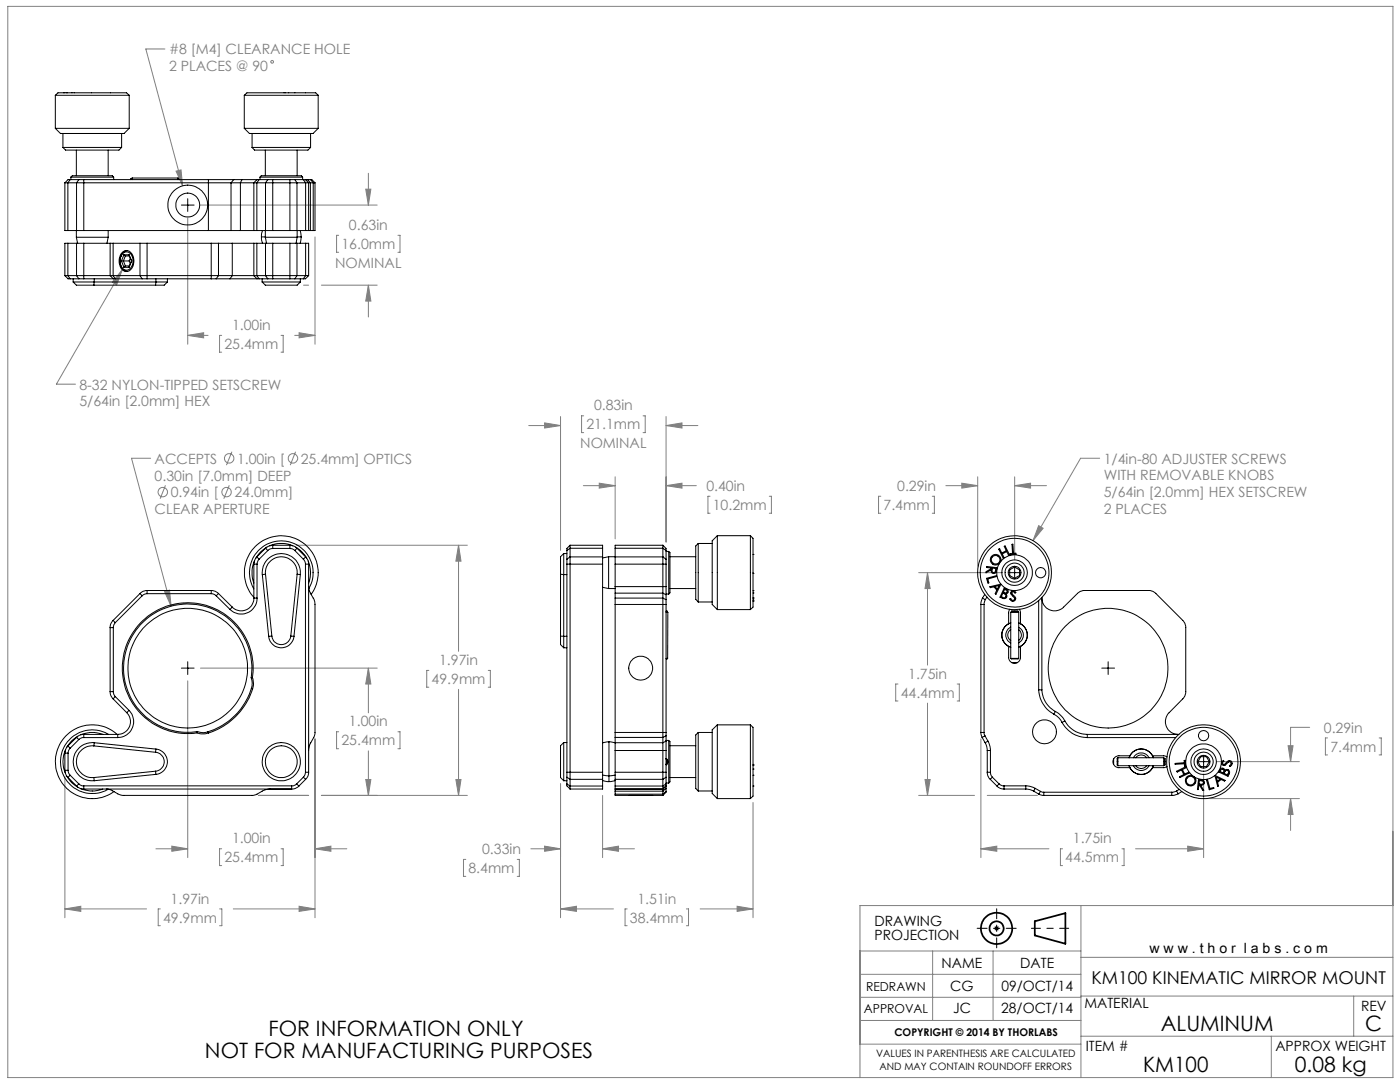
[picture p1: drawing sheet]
<svg xmlns="http://www.w3.org/2000/svg" width="279mm" height="216mm" viewBox="0 0 279 216" stroke-linecap="round" stroke-linejoin="round" font-family="sans-serif">
<g fill="none" stroke="#000" stroke-width=".2">
<path d="M37.5 39.7v2.5M36.2 40.9h2.5M201.2 114.3h2.6M202.5 113v2.5M36.2 133.3h2.5M37.5 132v2.6M219.9 133.3h2.5M221.2 132v2.6M238.9 152h2.6M240.2 150.7v2.5M198.4 185.2h1M198.5 184.9l.7 .7"/>
<path d="M198.9 184.7v1M199.2 184.9l-.7 .7"/>
</g>
<g fill="none" stroke="#000" stroke-width=".35">
<path d="M206.5 183.8l6.1-1.6v6.1l-6.1-1.6z"/>
<circle cx="198.9" cy="185.2" r="3.1"/>
<circle cx="198.9" cy="185.2" r="1.4"/>
</g>
<path d="M205.8 185.2h7.5" fill="none" stroke="#000" stroke-width=".2" stroke-dasharray="15.2 1.3 1.3 1.3" stroke-dashoffset="13.4"/>
<path d="M195 185.2h7.8M198.9 181.3v7.8" fill="none" stroke="#000" stroke-width=".2" stroke-dasharray="15.2 1.3 1.3 1.3" stroke-dashoffset="13.2"/>
<g fill="none" stroke="#808080" stroke-width=".2">
<path d="M1.6 1.3h276.4v213.7h-276.4zM32.9 9.8h-3.8l7.3 27.3M35.1 34.1l1-.2 .3 3.2zM73 37.7h1l-.5 3.2zM73.5 34.6v6.3M24.4 53.8l-1.1 3-.9-.5zM24.4 53.8l-13.1 22.9h3.8M37.5 43.5v25.2M40 40.9h35.3M60.6 56.9h1M62.9 47.3v21.4M64.1 56.9h11.2"/>
<path d="M67.6 47h-.4v3.3h.4M73.5 56.9l.5 3.2h-1zM73.5 56.9v6.4M79.4 47h.4v3.3h-.4M37.5 66.9l3.1-.5v1zM37.5 66.9h4M44.2 66.9h-.4v3.4h.4M56.1 66.9h.4v3.4h-.4M58.8 66.9h4.1M59.7 66.4l3.2 .5-3.2 .5zM30.1 91.4h-3.9l7.9 29.6M33 96.8l-1 2.7"/>
<path d="M45.8 96.8l-1.1 2.7M46.3 90.1l-1.1 2.7M59 90.1l-1.1 2.7M105.5 84.9h6.4M108.7 84.4l3.2 .5-3.2 .5zM111.9 83.1v26.7M116.4 96.9h6.4M116.5 83h-.4v3.3h.4M119.6 96.4l3.2 .5-3.2 .5zM122.8 95.1v12.4M128.3 83h.5v3.3h-.5M132.9 96.9l3.2-.5v1z"/>
<path d="M132.9 84.9l3.2-.5v1zM132.9 96.9h6.1M132.9 83.1v25.1M132.9 84.9h6.4M141.7 99h-.4v3.4h.4M153.5 99h.5v3.4h-.5M175.8 99h-.5v3.4h.5M186.1 99h.4v3.4h-.4M188.8 96.9h6.3M191.9 96.4l3.2 .5-3.2 .5zM195.1 95.1v17.9M202.5 96.9l3.2-.5v1z"/>
<path d="M202.5 95.1v16.6M202.5 96.9h6.3M219.5 91.4h-3.8l-9.5 16.5M32.8 118l1-.2 .3 3.2zM59.1 108.8h34.2M91.5 108.8l.5 3.2h-1zM91.5 108.8v21.2M183.3 114.3h16.7M185.1 114.3l.5 3.1h-1zM185.1 114.3v18.4M207.3 104.9l.9 .5-2 2.5zM37.5 135.9v35.2"/>
<path d="M40 133.3h35.3M73.5 133.3l.5 3.2h-1zM73.5 133.3v8.9M85.6 133.8h-.4v3.3h.4M91.5 137.5v21.2M97.4 133.8h.5v3.3h-.5M179.2 136.5h-.4v3.4h.4M191 136.5h.5v3.4h-.5M12.9 155v28.1M51.6 158.7h10M62.9 147.4v35.7M64.1 158.7h29.2"/>
<path d="M67.6 146h-.4v3.4h.4M73 155.5h1l-.5 3.2zM73.5 149.8v8.9M79.4 146h.4v3.4h-.4M91 155.5h1l-.5 3.2zM111.9 156.4v26.7M120.3 158.7v12.4M183.3 158.7h11.2M184.6 155.5h1l-.5 3.2zM185.1 140.3v18.4M195.8 147.4v23.7M197 158.7h10"/>
<path d="M240.2 154.5v16.6M241.5 159.3h17.8M242.7 152h16.6M257.1 148.8h1l-.5 3.2zM257.6 159.3l.5 3.2h-1zM257.6 159.3v6.4M261.4 145.1h-3.8v6.9M264.9 147.2h-.4v3.4h.4M275.2 147.2h.5v3.4h-.5M31.1 169.4h6.4M34.3 168.8l3.2 .6-3.2 .5zM44.2 169.4h-.4v3.3h.4"/>
<path d="M56.1 169.4h.4v3.3h-.4M62.9 169.4l3.1-.6v1.1zM62.9 169.4h6.3M93 171.5h-.5v3.4h.5M103.2 171.5h.4v3.4h-.4M105.9 169.4h6M108.7 168.8l3.2 .6-3.2 .5zM120.3 169.4l3.1-.6v1.1zM120.3 169.4h6.3M150.3 160.1v23M195.8 169.4l3.1-.6v1.1zM195.8 169.4h13.5"/>
<path d="M212.1 169.4h-.5v3.3h.5M223.9 169.4h.4v3.3h-.4M226.6 169.4h13.6M237 168.8l3.2 .6-3.2 .5zM12.9 181.4l3.2-.6v1.1zM12.9 181.4h16.3M32 181.4h-.4v3.3h.4M43.8 181.4h.5v3.3h-.5M46.6 181.4h16.3M59.7 180.8l3.2 .6-3.2 .5zM111.9 181.4l3.1-.6v1.1zM111.9 181.4h10.5"/>
<path d="M125.2 181.4h-.5v3.3h.5M137 181.4h.4v3.3h-.4M139.7 181.4h10.6M147.1 180.8l3.2 .6-3.2 .5zM171.6 189.8h44.1M171.6 199h44.1M171.6 194.4h44.1M186.1 189.8v13.8M198.2 189.8v13.8M215.7 198.8h62.3M215.7 180.7v34.3M215.7 191h62.3"/>
<path d="M270.2 198.8v8M278 180.7h-106.4v34.3M171.6 203.6h44.1M171.6 208.4h44.1M215.7 206.8h62.3M253.7 206.8v8.2"/>
<circle cx="54.3" cy="12.3" r=".26"/>
<circle cx="32.5" cy="98.2" r=".94"/>
<circle cx="45.2" cy="98.2" r=".94"/>
<circle cx="45.7" cy="91.5" r=".94"/>
<circle cx="58.5" cy="91.5" r=".94"/>
</g>
<path d="M207.3 104.9l-1.1 3 2-2.5zM185.1 114.3l.5 3.1h-1zM184.6 155.5h1l-.5 3.2zM237 168.8l3.2 .6-3.2 .5zM195.8 169.4l3.1-.6v1.1zM202.5 96.9l3.2-.5v1zM191.9 96.4l3.2 .5-3.2 .5zM257.1 148.8h1l-.5 3.2zM257.6 159.3l.5 3.2h-1zM120.3 169.4l3.1-.6v1.1zM108.7 168.8l3.2 .6-3.2 .5zM111.9 181.4l3.1-.6v1.1zM147.1 180.8l3.2 .6-3.2 .5zM119.6 96.4l3.2 .5-3.2 .5zM132.9 96.9l3.2-.5v1zM108.7 84.4l3.2 .5-3.2 .5zM132.9 84.9l3.2-.5v1zM73.5 133.3l.5 3.2h-1zM73 155.5h1l-.5 3.2zM91.5 108.8l.5 3.2h-1zM91 155.5h1l-.5 3.2zM34.3 168.8l3.2 .6-3.2 .5zM62.9 169.4l3.1-.6v1.1zM12.9 181.4l3.2-.6v1.1zM59.7 180.8l3.2 .6-3.2 .5zM32.8 118l1.3 3-.3-3.2zM37.5 66.9l3.1-.5v1zM59.7 66.4l3.2 .5-3.2 .5zM35.1 34.1l1.3 3-.3-3.2zM73 37.7h1l-.5 3.2zM73.5 56.9l.5 3.2h-1zM24.4 53.8l-2 2.5 .9 .5z" fill="#808080"/>
<g fill="none" stroke="#000" stroke-width=".2">
<path d="M11 19h14.8M11 19l.6-.5h13.7l.5 .5M11 19v6.6M12.7 18.5h.1M12.9 18.5h.1M13.2 18.5h.1M13.4 18.5h.1M14.4 18.5h.1M14.8 18.5h.1M18.2 18.5h.1M22 18.5h.1M25.8 19v6.6"/>
<path d="M48.8 19h14.7M48.8 19l.5-.5h13.7l.5 .5M48.8 19v6.6M56.7 18.5h.1M56.9 18.5h.1M57.6 18.5h.1M58.8 18.5h.1M61 18.5h.1M63.5 19v6.6M11 25.6h14.8M11 25.6l1.1 1h12.7l1-1M12.6 29.4h11.7"/>
<path d="M12.6 29.4l.5 .6h10.6l.6-.6M12.6 26.6v2.8M12.9 36.5h.6M12.9 36.5v9.5h.6M13.5 36.5v9.5M13.5 36.5h1.8M14 35.8h-.4l-.7 .7M14 35.8h1.7M14 35.8l-.5 .7M14.1 35.3l.3-.2h8l.3 .2M14.1 35.3h8.6M14.1 35.3v.5"/>
<path d="M15.2 30v5.1M15.3 36.5h30.8M15.3 36.5v9.5M15.7 35.8h1M15.7 35.8l-.4 .7M16.7 35.8v10.2M16.7 35.8h24.9M21.6 30v5.1M22.7 35.3v.5M24.3 26.6v2.8M26.1 35.7v.1zM26.4 35.5v.3"/>
<path d="M26.4 35.5h9.1M26.4 35.5l-.3 .2M35.5 35.5v.3M35.5 35.5l.2 .3M41.6 35.8h5M41.6 35.8v10.2M46.1 36.5h1.9M46.1 36.5v9.5M46.6 35.8h1.7M46.6 35.8l-.5 .7M48 36.5h2.7M48 36.5v9.5"/>
<path d="M48.3 35.8h3M48.3 35.8l-.3 .7M48.8 25.6h14.7M48.8 25.6l1 1h12.7l1-1M50.3 29.4h11.7M50.3 29.4l.5 .6h10.7l.5-.6M50.3 26.6v2.8M50.7 36.5h.6M50.7 36.5v9.5M51.3 36.5h1.7M51.3 36.5v9.5M51.3 35.8h.4"/>
<path d="M51.3 35.8l-.6 .7M51.7 35.8h1.7M51.7 35.8l-.4 .7M51.9 35.3a1.31 1.31 0 0 1 1.3-.2h6.9l.3 .2M51.9 35.3h8.5M51.9 35.3v.5M53 30v5.1M53 36.5h6.3M53 36.5v9.5M53.4 35.8h1M53.4 35.8l-.4 .7M54.4 35.8v10.2"/>
<path d="M54.4 35.8h3.5M57.9 35.8h.9M57.9 35.8v10.2M58.8 35.8h1.7M58.8 35.8l.5 .7M59.3 36.5h1.7M59.3 36.5v9.5M59.3 30v5.1M60.4 35.3v.5M60.5 35.8h.5M60.5 35.8l.5 .7M61 35.8h.4"/>
<path d="M61 35.8l.6 .7M61 36.5h.6M61 36.5v9.5M61.4 35.8h.6M61.4 35.8l.5 .7M61.6 36.5h.3M61.6 36.5v9.5M61.9 36.5v9.5M61.9 36.5h.6M62 35.8h.2l.7 .7M62 26.6v2.8M62 35.8l.5 .7"/>
<path d="M62.5 36.5h.4M62.5 36.5v9.5M62.9 36.5v9.5h-.4M12.9 55h.6M12.9 55l.7 .6h.4M13.5 48.5h-.6v6.5M13.5 48.5v6.5M13.5 46h1.8M13.5 48.5h1.8M13.5 55h1.8M13.5 55l.5 .6M14 55.6h1.7"/>
<path d="M14.6 56.3h4.2M14.6 56.3l.6 .6h3.5M14.6 55.6v.7M15.2 47.3h6.4M15.2 46v1.3M15.2 47.3l.3 1.2M15.3 46h1.4M15.3 55h6.7M15.3 48.5h1.4M15.3 48.5v6.5M15.3 55l.4 .6M15.7 55.6h1"/>
<path d="M16.7 48.5v7.1M16.7 46h24.9M16.7 48.5h5.3M16.7 55.6h5.9M18.7 56.9h12.3M18.8 55.6v.7M18.8 56.3l-.1 .6M18.8 56.3h12.3M21.6 46v1.3M21.6 47.3l-.3 1.2M22 55h.6M22 48.5h.6"/>
<path d="M22 48.5v6.5M22 55l.6 .6M22.6 48.5v6.5M22.6 48.5h5.3M22.6 55h5.3M22.6 55l.4 .6M22.6 55.6h.4M23 55.6h5.4M24.2 52.1l.5 1.2M24.2 52.1h1.6M24.4 50.4a1.32 1.32 0 0 1 1.4-.3 1.32 1.32 0 0 1 .8 1.2 2.22 2.22 0 0 1-1.2 2.9 1.74 1.74 0 0 1-1.6-2.1 2.49 2.49 0 0 1 .6-1.7zM24.4 50.6a1.2 1.2 0 0 1 1.4-.2 1.2 1.2 0 0 1 .7 1.1 1.82 1.82 0 0 1-1.3 2.4 2.03 2.03 0 0 1-.9-3.1z"/>
<path d="M24.7 50.8h1.1M24.7 50.8l-.5 1.3M24.7 53.3h1.1M24.7 50.8l.3 .3M25 53.1h.8M25 53.1l-.3 .2M25 51.1h.8M25 51.1l-.4 1 .4 1M25.3 50a2.31 2.31 0 0 0-.9 3.6l.4 .4 .5 .2M25.8 50.8l.5 1.3M25.8 50.8v.3M25.8 52.1l.2 .5"/>
<path d="M25.8 51.1l.4 1M25.8 53.1v.2M26 51.5l-.2 .6M26.2 52.1h.1M26.2 52.1l-.4 1M26.3 52.1l-.5 1.2M27.9 55h15.7M27.9 48.5h1.5M27.9 48.5v6.5M27.9 55l.5 .6M28.4 55.6h1M29.4 48.5v7.1"/>
<path d="M29.4 48.5h12.8M29.4 55.6h12.8M31.1 56.3h2.3M31.1 55.6v.7M31.1 56.3l-.1 .6M33.4 56.3l-.6 .6h-1.8M33.4 55.6v.7M41.6 46h4.5M42.2 48.5h1.4M42.2 55.6h.9M42.2 48.5v7.1M43.1 55.6h2.8"/>
<path d="M43.6 48.5h2.8M43.6 55h2.8M43.6 48.5v6.5M43.6 55l-.5 .6M45.9 55.6h5.4M46.1 46h1.9M46.4 55h4.3M46.4 48.5h4.3M46.4 48.5v6.5M46.4 55l-.5 .6M48 46h2.7M50.7 46h.6"/>
<path d="M50.7 55h.6M50.7 48.5h.6M50.7 48.5v6.5M50.7 55l.6 .6M51.3 46h1.7M51.3 48.5v6.5M51.3 48.5h1.7M51.3 55h1.7M51.3 55l.4 .6M51.3 55.6h.4M51.7 55.6h1.7M52.2 47.3l.2 1.2"/>
<path d="M52.2 47.3h.8M52.3 56.3h7.6M52.3 56.3l.7 .6h6.3l.6-.6M52.3 55.6v.7M52.4 46l-.2 1.3M53 47.3h6.3M53 46v1.3M53 47.3l.2 1.2M53 46h1.4M53 55h6.3M53 48.5h1.4M53 48.5v6.5"/>
<path d="M53 55l.4 .6M53.4 55.6h1M54.4 48.5v7.1M54.4 46h3.5M54.4 48.5h3.5M54.4 55.6h3.5M57.9 46h1.4M57.9 48.5h1.4M57.9 55.6h.9M57.9 48.5v7.1M58.8 55.6h1.7M59.3 46h1.7"/>
<path d="M59.3 48.5v6.5M59.3 48.5h1.7M59.3 55h1.7M59.3 55l-.5 .6M59.3 47.3h.8M59.3 46v1.3M59.3 47.3l-.2 1.2M59.9 46l.2 1.3M59.9 55.6v.7M60.1 47.3l-.2 1.2M61 46h.6M61 55h.6"/>
<path d="M61 48.5h.6v6.5M61 48.5v6.5M61 55l-.5 .6M61.6 46h.3M61.6 55l-.6 .6h-.5M61.9 46h.6M27.9 118.4l-5.3 5.4M27.9 118.4l.5 .5M28.4 118.9l-5.4 5.3M29.4 118.5l-.6 .1-.4 .3M29.4 117.8a1.78 1.78 0 0 0-1.5 .6M29.4 117.8h12.8"/>
<path d="M29.4 118.5h12.8M29.4 117.8v.7M42.2 118.5l.5 .1 .4 .3M42.2 117.8a1.92 1.92 0 0 1 1.4 .6M42.2 117.8v.7M43.1 118.9l2.8 2.7M43.6 118.4l-.5 .5M43.6 118.4l2.8 2.7M50.7 119.3a2.51 2.51 0 0 1-1.6 2.4 2.51 2.51 0 0 1-2.7-.6M50.7 119.3h.6M50.7 112.6h.6M50.7 112.6v6.7"/>
<path d="M50.8 112a6.1 6.1 0 0 0-.1 4.3M51.3 111.1l-.4 .5-.2 1M51.3 111.1l.4 .5M51.3 119.3a3.2 3.2 0 0 1-2 3 3.2 3.2 0 0 1-3.4-.7M51.3 112.6v6.7M51.7 111.6l-.2 .3-.2 .7M52.4 114.7a3.8 3.8 0 0 1 3.7-4.2 3.8 3.8 0 0 1 3.8 4.2M52.4 114.7l1.2 12.3M53 114.6a3.2 3.2 0 0 1 3.1-3.5 3.2 3.2 0 0 1 3.2 3.5M53 114.6l-.6 .1M53 114.6l1.3 12.3M53 109.4l-1.7 1.7"/>
<path d="M53 109.4l.4 .5M53.2 109.2a6.1 6.1 0 0 0-2.2 2.2M53.4 109.9l-1.7 1.7M53.8 108.9a6 6 0 0 1 4.6 0M54.4 109.4l-.5 .1-.5 .4M54.4 108.8l-.9 .2-.5 .4M54.4 109.4h3.5M54.4 108.8h3.5M54.4 108.8v.6M57.9 109.4l.5 .1 .4 .4M57.9 108.8l.9 .2 .5 .4M57.9 108.8v.6"/>
<path d="M58.8 109.9l1.7 1.7M59 109.2a6.1 6.1 0 0 1 2.2 2.2M59.3 109.4l-.5 .5M59.3 109.4l1.7 1.7M59.3 114.6l.6 .1M59.3 114.6l-1.3 12.3M59.9 114.7l-1.2 12.3M60.5 111.6l.4 .4 .1 .6M61 112.6h.6M61 112.6v41.5M61 111.1a1.92 1.92 0 0 1 .6 1.5M61 111.1l-.5 .5"/>
<path d="M61.5 112a5.9 5.9 0 0 1 .1 4.3M61.6 117.1l.1 .8 .9 1.6 .3 1v25.9l-1.1 2.3-.2 1.1M61.6 112.6v41.5M61.6 117.5a6.4 6.4 0 0 0-5.5-9.6 6.4 6.4 0 0 0-5.4 9.6M62.1 118.6a7.4 7.4 0 0 0-1.2-10 7.4 7.4 0 0 0-10.1 .6 7.4 7.4 0 0 0-.1 10M111.9 114.6l.6 .1M111.9 114.6v12.3M112.5 110.5v4.2M112.5 110.5l-.6 .6v3.5M112.5 110.5h.6M112.5 114.7h.6M112.5 114.7v12.3"/>
<path d="M113.1 111.6v1M113.1 112.6h7.2M113.1 109.9v1.7M113.1 112.6v41.5M113.8 111.1v44.4M113.8 108.8v.6M113.8 108.8l-.7 .6v.5M113.8 108.8h6.5v.6M113.8 111.1h6.5M113.8 109.4h6.5M113.8 109.4v1.7M113.8 111.1l-.7 .5"/>
<path d="M113.8 109.4l-.7 .5M120.3 111.1v1.5M120.3 117.2l1.2 .2M120.3 109.4v1.7M120.3 112.6v41.5M121.5 111.1v6.3M121.5 111.1h10.8M121.5 117.4h1.3M121.5 111.1l-1.2 .2M122.8 119.3v1.3M122.8 117.1v1.3M122.8 109.4v3.2"/>
<path d="M122.8 112.6v4.5M122.8 118.4v.9M122.8 119.3h9.5M122.8 118.4h9.5M122.8 117.1h10.1M122.8 112.6h10.1M122.8 109.4h9.5M132.3 119.3v27.8M132.3 111.1v7.3M132.3 108.8v.6M132.3 108.8h-9.5v.6M132.3 108.8l.6 .6v.5"/>
<path d="M132.3 109.4v1.7M132.3 118.4v.9M132.3 119.3l.6 .4M132.3 118.4l.6 .3M132.3 111.1l.6 .5M132.3 109.4l.6 .5M132.9 119.7v.9M132.9 117.1v1.6M132.9 111.6v1M132.9 110h.6M132.9 118.5h.6M132.9 109.9v1.7"/>
<path d="M132.9 112.6v4.5M132.9 118.7v1M133.5 110v8.5M133.5 110l.2 .3v8l-.2 .2M133.7 111.1h5.2M133.7 117.4h5.2M139.3 108.4v11.7M139.3 108.4l-.4 .5v10.7l.4 .5M139.3 108.4h2.8M143.2 106.9l-1.1 1v12.7l1.1 1M143.2 106.9v14.7M143.2 106.9h6.6"/>
<path d="M149.8 106.9v14.7M149.8 106.9l.5 .5v13.7l-.5 .5M150.3 110.6h.1M150.3 114.4h.1M150.3 119.3h.1M150.3 119.5h.1M150.3 118.3h.1M150.3 117.9h.1M150.3 119.8h.1M150.3 120h.1M196.1 119.3l-.3 1.3M196.1 119.3l.5 .4"/>
<path d="M196.5 118.6l-.4 .7M196.6 119.7l-.2 .9M196.9 115.4l2-.5v.1l-1.8 .5 .2 .8h-.1zM196.9 113l2 .3v.4a.58 .58 0 0 1-.5 .7 .58 .58 0 0 1-.6-.7l-1 .6v-.2l1-.6v-.2l-.9-.1zM197 119.1l-.4 .6M197.5 117.1l2.2-.5-.9 2-.2-.2 .3-.6-.5-.7-.7 .2zM198 113.3l.7 .2v.3a.37 .37 0 0 1-.4 .4 .37 .37 0 0 1-.3-.5zM198.6 117l.8-.2-.4 .8zM199.3 109.6l.2-.1 .4 .8 .9-.4-.4-.9 .2-.1 .9 1.8-.2 .1-.4-.7-.9 .4 .4 .8-.2 .1zM199.7 112a1.06 1.06 0 0 0-1-1.4 1.06 1.06 0 0 0-1 1.5 1.06 1.06 0 0 0 1.7 .4M199.7 112a3.6 3.6 0 0 1 6 .9 3.6 3.6 0 0 1-3.4 4.9 3.6 3.6 0 0 1-2.9-5.3M199.7 112l-.3 .5"/>
<path d="M200.2 118.4a.45 .45 0 0 1 .5 .4 .45 .45 0 0 1-.5 .4l-.4-.1zM200.4 117.3l.4 .2a.5 .5 0 0 1 .4 .5 .5 .5 0 0 1-.4 .5 .57 .57 0 0 1 0 .8 .57 .57 0 0 1-.7 .1l-.5-.2zM200.5 117.6l.2 .1a.32 .32 0 0 1 .3 .4 .32 .32 0 0 1-.5 .2l-.3-.1zM201.5 113.7l1-.6 1 .6v1.1l-1 .6-.3-.2a.76 .76 0 0 1-.7-1.1zM201.9 117.9h.5l.3 .3-.1 .2a.31 .31 0 0 0-.5-.3 .31 .31 0 0 0-.1 .5 .94 .94 0 0 1 .6 1.2l-.3 .2-.4-.1-.4-.4 .2-.1a.37 .37 0 0 0 .5 .4 .37 .37 0 0 0 .2-.5l-.7-.8zM202 108.6h.1l.2 1.8h.4v.2l-1.1 .1v-.2l.5-.1zM207.3 119.8v17.9M207.9 119.3a2.54 2.54 0 0 0 1.6 2.4 2.54 2.54 0 0 0 2.8-.6l2.7-2.7a1.92 1.92 0 0 1 1.5-.6h12.7a1.92 1.92 0 0 1 1.5 .6l5.3 5.4a1.92 1.92 0 0 1 .6 1.4v12.8a1.92 1.92 0 0 1-.6 1.5l-2.7 2.7a2.54 2.54 0 0 0-.5 2.8 2.54 2.54 0 0 0 2.3 1.5M207.9 119.2v18.5M22 138a1.92 1.92 0 0 0 .6 1.5M22 125.2h.6M22 125.2v12.8"/>
<path d="M22 138h.6M22.6 123.8a1.92 1.92 0 0 0-.6 1.4M22.6 123.8l.4 .4M22.6 139.5l2.7 2.7M22.6 138l.1 .6 .3 .4M22.6 125.2v12.8M23 124.2l-.3 .5-.1 .5M23 139l2.8 2.7M23 139l-.4 .5M46.4 121.1l-.5 .5M50.1 135.2a12.8 12.8 0 0 0-12-14.7 12.8 12.8 0 0 0-13.4 13.5 12.8 12.8 0 0 0 14.7 12M50.1 135.2a3.1 3.1 0 0 1 .1 2.2"/>
<path d="M50.1 135.2h.3M50.2 137.4a13.2 13.2 0 0 1-8.7 8.6M50.2 137.4l.2 .1M50.4 135.2a13 13 0 0 0-12.3-14.9 13 13 0 0 0-13.7 13.6 13 13 0 0 0 14.9 12.3M50.4 135.2a3.4 3.4 0 0 1 0 2.3M50.4 137.5a13.6 13.6 0 0 1-8.8 8.8M53.6 127a2.53 2.53 0 0 0 2.5 2.3 2.53 2.53 0 0 0 2.6-2.3M54.3 126.9a1.9 1.9 0 0 0 1.8 1.7 1.9 1.9 0 0 0 1.9-1.7M54.3 126.9l-.7 .1M58 126.9l.7 .1M111.9 126.9v1.7l.6 .7M111.9 126.9l.6 .1"/>
<path d="M112.5 127v2.3M112.5 129.3h.6M112.5 127h.6M122.8 120.6h10.1M122.8 120.6v25.6M132.9 122h.2zM132.9 122.2h.4M132.9 131.4h.3M132.9 120.6v25.6M133.1 122l.2 .2M133.2 131.4l-.3 .1M133.3 122.2l-.1 9.2"/>
<path d="M139.3 120.1h2.8M143.2 121.6h6.6M195.8 120.6v25.6M195.8 120.6h.6M196.4 120.6v25.6M201.3 129v2.2a1.18 1.18 0 0 0 1.2 1.2 1.18 1.18 0 0 0 1.2-1.2v-2.2M201.3 124.5a2.54 2.54 0 0 0 0 4.5M201.3 124.5l.4-.2a2.56 2.56 0 0 0-1.7 2.4 2.56 2.56 0 0 0 1.7 2.5l-.4-.2M201.5 121.6l-.2 .5v2.4M201.7 122.2h1.6M201.7 131.4h1.6M201.7 131.4l.2 .1 1.4-.1"/>
<path d="M201.7 125.1a1.77 1.77 0 0 0-1 1.6 1.77 1.77 0 0 0 1 1.6M201.7 125.6a1.36 1.36 0 0 0 0 2.2M201.7 122.2v9.2M201.9 122h1.3zM201.9 122l-.2 .2M201.9 132.2h1.2M203.2 122l.1 .2M203.3 124.3l.4 .2M203.3 125.2a1.77 1.77 0 0 1 0 3.1M203.3 125.7a1.32 1.32 0 0 1 0 2.1M203.3 122.2v9.2M203.3 124.3a2.55 2.55 0 0 1 1.7 2.4 2.55 2.55 0 0 1-1.7 2.4l.4-.1"/>
<path d="M203.4 121.6l.3 .5v2.4M203.7 124.5a2.54 2.54 0 0 1 0 4.5M207.3 137.7a5.9 5.9 0 0 0 3 4.8M207.3 137.7h.6M207.9 137.7a5.2 5.2 0 0 0 2.7 4.3M12.9 153.7l.3 1 .3 .4M12.9 150.3h.7M12.9 153.7h.7M12.9 150.3v3.4M13.1 149.7a5.6 5.6 0 0 0 0 4.6M13.3 154.9a5.4 5.4 0 0 0 2.2 2.2M13.5 148.8l-.3 .5-.3 1"/>
<path d="M13.5 148.8l.5 .5M13.5 155.1l1.8 1.7M13.6 153.7l.1 .5 .3 .5M13.6 150.3v3.4M14 149.3l-.3 .5-.1 .5M14 154.7l1.7 1.7M14 154.7l-.5 .4M15.3 156.8a1.92 1.92 0 0 0 1.4 .6M15.3 147.1l-1.8 1.7M15.3 147.1l.4 .5M15.5 146.9a5.7 5.7 0 0 0-2.2 2.2M15.7 156.4l.6 .4h.4"/>
<path d="M15.7 147.6l-1.7 1.7M15.7 156.4l-.4 .4M16.1 157.4a5.9 5.9 0 0 0 4.4 0M16.7 147.2h-.4l-.6 .4M16.7 146.5a1.92 1.92 0 0 0-1.4 .6M16.7 147.2h6.8M16.7 156.8h41.5M16.7 157.4h41.5M16.7 146.5h6.8M16.7 146.5v.7M16.7 156.8v.6M18.7 148.8a3.2 3.2 0 0 0-3.5 3.2 3.2 3.2 0 0 0 3.5 3.2"/>
<path d="M18.7 155.2l.1 .6M18.7 148.8l12.3 1.3M18.8 148.2a3.8 3.8 0 0 0-4.2 3.8 3.8 3.8 0 0 0 4.2 3.8M18.8 148.2l-.1 .6M18.8 148.2l12.3 1.3M20.5 146.5a5.9 5.9 0 0 0-4.4 .1M21.2 157.4l.8 .2 1.8 .9 .6 .2h26.2l.5-.1 1.4-.8 1.4-.4M21.7 146.5a6.3 6.3 0 0 0-9.6 5.5 6.3 6.3 0 0 0 9.5 5.5M23.4 146.5a7.4 7.4 0 0 0-10.1 .2 7.4 7.4 0 0 0-.5 10 7.4 7.4 0 0 0 10 1.2M23.5 146.5v.7M25.3 142.2a2.54 2.54 0 0 1 .5 2.8 2.54 2.54 0 0 1-2.3 1.5M25.8 141.7a3.2 3.2 0 0 1 .6 3.5 3.2 3.2 0 0 1-2.9 2"/>
<path d="M25.8 141.7l-.5 .5M31 150.1a1.89 1.89 0 0 1 1.8 1.9 1.89 1.89 0 0 1-1.8 1.9M31 153.9l-12.3 1.3M31 153.9l.1 .6M31.1 149.5a2.53 2.53 0 0 1 2.3 2.5 2.53 2.53 0 0 1-2.3 2.5M31.1 149.5l-.1 .6M31.1 154.5l-12.3 1.3M39.3 146.2a3.4 3.4 0 0 0 2.3 .1M39.4 146a3.1 3.1 0 0 0 2.1 0M39.4 146l-.1 .2M41.5 146l.1 .3M58.2 156.8v.6"/>
<path d="M59.2 156.4l-.6 .4h-.4M59.2 156.4l.5 .4M59.7 156.8a1.92 1.92 0 0 1-1.5 .6M60.5 155.1l-1.3 1.3M60.5 155.1l.5 .4M61 154.1l-.1 .5-.4 .5M61 154.1h.6M61 155.5l-1.3 1.3M61.6 154.1a1.78 1.78 0 0 1-.6 1.4M112.5 148.2l-.6 .6v6.4l.6 .6M112.5 148.2v7.6M112.5 148.2h.6"/>
<path d="M112.5 155.8h.6M113.1 154.1v1M113.1 156.4v.4l.7 .6M113.1 154.1h7.2M113.1 155.1v1.3M113.1 155.1l.7 .4M113.1 156.4l.7 .4M113.8 156.8v.6M113.8 155.5h6.5M113.8 156.8h6.5M113.8 155.5v1.3M120.3 155.8l1.2 .2"/>
<path d="M120.3 154.1v1.4M120.3 156.8v.6h-6.5M120.3 154.7l1.2 .1M120.3 155.5v1.3M121.5 148l-1.2 .2M121.5 148l1.3 .2M121.5 148v6.8M121.5 154.8v1.2M122.8 155.8l-1.3 .2M122.8 146.2v.9M122.8 148.2v1.6M122.8 154.1v1.4"/>
<path d="M122.8 156.8v.6M122.8 157.4v.5M122.8 158.5v.2h9.5M122.8 154.7l-1.3 .1M122.8 157.4h9.5M122.8 154.1h10.1M122.8 149.8h10.1M122.8 146.2h10.1M122.8 148.2h9.5M122.8 147.1v1.1M122.8 149.8v4.3M122.8 155.5v1.3"/>
<path d="M122.8 157.9v.6M122.8 147.1h9.5M122.8 155.5h9.5M122.8 156.8h9.5M122.8 157.9h9.5M122.8 158.5h9.5M125.5 158.7h4.7M132.3 148.2v7.3M132.3 156.8v.6M132.3 157.4h.1M132.3 157.4v.5M132.3 158.5v.2"/>
<path d="M132.3 147.1v1.1M132.3 155.5v1.3M132.3 157.9v.6M132.9 151.3a.79 .79 0 0 1 0 1.3M132.9 151.5a.64 .64 0 0 1 0 1M132.9 146.2v.6M132.9 147.9v1.9M132.9 154.1v1M132.9 156.4v.4M132.9 156.8v.5M132.9 157.9v.2l-.6 .6M132.9 147.7h.6"/>
<path d="M132.9 156.2h.6M132.9 156.8l-.6 .6M132.9 146.8l-.6 .3M132.9 146.8v1.1M132.9 149.8v4.3M132.9 155.1v1.3M132.9 157.3v.6M132.9 147.9l-.6 .3M132.9 155.1l-.6 .4M132.9 156.4l-.6 .4M132.9 157.3l-.6 .6M132.9 157.9l-.6 .6"/>
<path d="M133.5 147.7v8.5M133.5 147.7l.2 .3v8l-.2 .2M133.7 148.8h5.2M133.7 155.2h5.2M139.3 146.2l-.4 .4v10.7l.4 .5M139.3 146.2v11.6M139.3 146.2h2.8M139.3 157.8h2.8M143.2 144.6l-1.1 1v12.7l1.1 1M143.2 144.6v14.7M143.2 144.6h6.6M143.2 159.3h6.6"/>
<path d="M149.8 144.6v14.7M149.8 144.6l.5 .5v13.8l-.5 .4M150.3 154.7h.1M150.3 156.8h.1M150.3 153.5h.1M150.3 152.8h.1M150.3 152.5h.1M195.8 146.2l.2 .9M195.8 146.2h.6M196 147.1l.6 1.1M196.4 146.2l.2 .6M196.6 146.8l.6 1.1"/>
<path d="M196.6 146.8l-.6 .3M196.6 148.2l.3 .7 .1 .9M197 154.1a1.78 1.78 0 0 0 .6 1.4M197 154.1h.7M197 149.8v4.3M197 149.8h.7M197.2 147.9l.4 1.1 .1 .8M197.2 147.9l-.6 .3M197.6 155.5l1.4 1.3M197.7 154.1v.4l.3 .6M197.7 149.8v4.3M198 155.1l1.4 1.3"/>
<path d="M198 155.1l-.4 .4M199 156.8a1.78 1.78 0 0 0 1.4 .6M199.4 156.4l.6 .4h.4M199.4 156.4l-.4 .4M200.4 156.8h4.3M200.4 156.8v.6M200.4 157.4h4.3M204.7 156.8l.8 .1 1.1 .4M204.7 157.4l.8 .2 .8 .3M204.7 156.8v.6M206.3 157.9l1 .6M206.6 157.3l1 .6"/>
<path d="M206.6 157.3l-.3 .6M207.3 158.5l1 .2M207.6 157.9l.7 .2M207.6 157.9l-.3 .6M208.3 158.1h25.6M208.3 158.7h25.6M208.3 158.1v.6M210.3 142.5a3.4 3.4 0 0 1 1.6 1.6M210.6 142a4.6 4.6 0 0 1 1.9 1.9M210.6 142l-.3 .5M211.9 144.1a5.7 5.7 0 0 0 5.1 3.1M212.5 143.9a5.2 5.2 0 0 0 4.5 2.6"/>
<path d="M212.5 143.9l-.6 .2M217 147.2h17.6M217 146.5v.7M217 146.5h18.3M222.2 151.4v1.1M223.1 151.2v1.6M223.1 151.2l-.1 .1v1.3l.1 .2M223.1 151.2h9.1M223.1 152.8h9.1M225.4 151.2a2.51 2.51 0 0 1 2.4-1.8 2.51 2.51 0 0 1 2.4 1.8M225.5 150.8a2.54 2.54 0 0 1 4.5 0M225.5 150.8h-2.2a1.18 1.18 0 0 0-1.2 1.2 1.18 1.18 0 0 0 1.2 1.2h2.2"/>
<path d="M225.5 153.2a2.54 2.54 0 0 0 4.5 0M225.5 150.8l-.2 .4M226.2 152.8a1.74 1.74 0 0 0 1.6 .9 1.74 1.74 0 0 0 1.5-.9M226.2 151.2a1.74 1.74 0 0 1 1.6-1 1.74 1.74 0 0 1 1.5 1M226.7 152.8a1.34 1.34 0 0 0 2.1 0M226.7 151.2a1.34 1.34 0 0 1 2.1 0M230 150.8h2.4l.5 .2M230 150.8l.2 .4M230.2 152.8a2.55 2.55 0 0 1-2.5 1.7 2.55 2.55 0 0 1-2.4-1.7l.2 .4M230.2 152.8l-.2 .4M232.2 151.2v1.6M232.2 151.2l.3 .1"/>
<path d="M232.5 151.3v1.3zM232.5 152.6l-.3 .2M232.9 153l-.5 .2h-2.4M233.9 158.1v.6M234.5 152.3l1.9-.1-.1-.5h.2l.1 1.1-.2 .1v-.5l-1.9 .1zM234.8 157.8l-.9 .3M234.8 157.8l.3 .6M234.8 153.9l1.8-.9 .1 .2-.7 .4 .4 .8 .8-.3 .1 .2-1.8 .9-.1-.2 .9-.4-.5-1-.9 .5zM235.1 158.4l-1.2 .3M235.3 157.5l-.5 .3M235.9 157.9l-.8 .5M238 154.8a1.05 1.05 0 0 0-1.5 .9 1.05 1.05 0 0 0 1.4 1 1.05 1.05 0 0 0 .5-1.6"/>
<path d="M238 154.8a3.6 3.6 0 0 1 .8-6 3.6 3.6 0 0 1 5 3.3 3.6 3.6 0 0 1-5.1 3.1l-.3-.1M238 154.8l.4 .2M238.4 155v.1M239.2 155.5l.4 .1a.59 .59 0 0 1 .8 .5 .59 .59 0 0 1-.8 .6l.6 1h-.2l-.6-1.1h-.1l-.2 1h-.1zM239.4 155.8h.3a.37 .37 0 0 1 .5 .4 .37 .37 0 0 1-.6 .3l-.3-.1zM239.6 151h1.2l.1 .3a.77 .77 0 0 1 0 1.3l-.1 .4h-.3a.9 .9 0 0 1-1.2-.7l-.3-.3zM240.8 155.6h.2l.5 1.7 .7-.2 .1 .2-1 .3zM242.5 154.8l2 .9-.1 .2-.7-.4-.7 .6 .2 .7-.2 .2zM242.7 155.1l.8 .3-.5 .5zM243.6 153.4l.6-.1 .2 .4a.58 .58 0 0 1 .8-.1 .58 .58 0 0 1 .1 .8l-.2 .5-1.9-.8zM243.7 153.5a.39 .39 0 0 1 .6 .2 .39 .39 0 0 1-.2 .5l-.6-.2zM243.9 151.9l.3-.2 .1 .2a.32 .32 0 0 0-.2 .5 .32 .32 0 0 0 .5-.1 .66 .66 0 0 1 .7-.5 .66 .66 0 0 1 .6 .6l-.4 .6-.1-.2a.37 .37 0 0 0 .3-.5 .37 .37 0 0 0-.5-.3l-.2 .2a.61 .61 0 0 1-.5 .5 .61 .61 0 0 1-.7-.3z"/>
<path d="M244.5 153.9a.39 .39 0 0 1 .6-.1 .39 .39 0 0 1 0 .6l-.1 .3-.7-.4z"/>
<circle cx="37.5" cy="40.9" r="2.39"/>
<circle cx="37.5" cy="40.9" r="4"/>
<circle cx="198.7" cy="111.7" r=".86"/>
<circle cx="202.5" cy="114.3" r="6.9"/>
<circle cx="202.5" cy="114.3" r="1.89"/>
<circle cx="202.5" cy="114.3" r="2.53"/>
<circle cx="202.5" cy="114.3" r="7.4"/>
<circle cx="202.5" cy="114.3" r="1.27"/>
<circle cx="207.7" cy="114.3" r="1.03"/>
<circle cx="37.5" cy="133.3" r="11.9"/>
<circle cx="127.9" cy="133.3" r="2.38"/>
<circle cx="221.2" cy="133.3" r="11.9"/>
<circle cx="56.1" cy="152" r="3.8"/>
<circle cx="56.2" cy="152" r="3.2"/>
<circle cx="208.4" cy="146" r="2.38"/>
<circle cx="237.6" cy="155.8" r=".86"/>
<circle cx="240.2" cy="152" r="2.53"/>
<circle cx="240.2" cy="146.8" r="1.01"/>
<circle cx="240.2" cy="152" r="6.8"/>
<circle cx="240.2" cy="152" r="7.4"/>
<circle cx="240.2" cy="152" r="1.9"/>
<circle cx="240.2" cy="152" r="1.26"/>
</g>
<g font-size="4.2">
<text x="53.6" y="206.8">FOR INFORMATION ONLY</text>
<text x="231.7" y="205.8">ALUMINUM</text>
<text x="272.5" y="205.8">C</text>
<text x="40.9" y="211">NOT FOR MANUFACTURING PURPOSES</text>
<text x="228.1" y="213.9">KM100</text>
<text x="258.4" y="213.9">0.08 kg</text>
</g>
<text font-size="3.5" x="217.8" y="196.4">KM100 KINEMATIC MIRROR MOUNT</text>
<g font-size="2.8" fill="#808080">
<text x="33.7" y="10.8">#8 [M4] CLEARANCE HOLE</text>
<text x="33.7" y="14.2">2 PLACES @ 90</text>
<text x="69.6" y="45.9">0.63in</text>
<text x="66.9" y="53.5">NOMINAL</text>
<text x="68.1" y="49.7">16.0mm</text>
<text x="46.3" y="65.9">1.00in</text>
<text x="44.8" y="69.6">25.4mm</text>
<text x="15.9" y="77.7">8-32 NYLON-TIPPED SETSCREW</text>
<text x="15.9" y="81.1">5/64in [2.0mm] HEX</text>
<text x="118.5" y="81.9">0.83in</text>
<text x="115.8" y="89.5">NOMINAL</text>
<text x="117" y="85.7">21.1mm</text>
<text x="30.9" y="92.5">ACCEPTS</text>
<text x="30.9" y="95.9">0.30in [7.0mm] DEEP</text>
<text x="47.3" y="92.5">1.00in [</text>
<text x="60" y="92.5">25.4mm] OPTICS</text>
<text x="220.3" y="92.5">1/4in-80 ADJUSTER SCREWS</text>
<text x="220.3" y="95.9">WITH REMOVABLE KNOBS</text>
<text x="34.1" y="99.2">0.94in [</text>
<text x="46.8" y="99.2">24.0mm]</text>
<text x="141" y="98">0.40in</text>
<text x="142.3" y="101.8">10.2mm</text>
<text x="176.3" y="101.8">7.4mm</text>
<text x="179.1" y="98">0.29in</text>
<text x="220.3" y="99.2">5/64in [2.0mm] HEX SETSCREW</text>
<text x="30.9" y="102.6">CLEAR APERTURE</text>
<text x="220.3" y="102.6">2 PLACES</text>
<text x="86.1" y="136.5">49.9mm</text>
<text x="87.6" y="132.7">1.97in</text>
<text x="181.3" y="135.4">1.75in</text>
<text x="179.7" y="139.2">44.4mm</text>
<text x="68.1" y="148.8">25.4mm</text>
<text x="69.6" y="145">1.00in</text>
<text x="264.2" y="146.2">0.29in</text>
<text x="265.5" y="150">7.4mm</text>
<text x="44.8" y="172.1">25.4mm</text>
<text x="46.3" y="168.3">1.00in</text>
<text x="96.2" y="170.4">0.33in</text>
<text x="212.6" y="172.1">44.5mm</text>
<text x="214.1" y="168.3">1.75in</text>
<text x="93.5" y="174.2">8.4mm</text>
<text x="32.5" y="184.1">49.9mm</text>
<text x="34.1" y="180.3">1.97in</text>
<text x="125.7" y="184.1">38.4mm</text>
<text x="127.2" y="180.3">1.51in</text>
</g>
<g font-size="2.8">
<text x="174.5" y="184.8">DRAWING</text>
<text x="174.5" y="187.6">PROJECTION</text>
<text x="229.4" y="190.2">w w w . t h o r l a b s . c o m</text>
<text x="187.9" y="193.2">NAME</text>
<text x="189.7" y="197.7">CG</text>
<text x="199.8" y="197.7">09/OCT/14</text>
<text x="203.6" y="193.2">DATE</text>
<text x="190.2" y="202.2">JC</text>
<text x="199.8" y="202.2">28/OCT/14</text>
<text x="216.4" y="201.2">MATERIAL</text>
<text x="271.6" y="201.8">REV</text>
<text x="216.7" y="209.7">ITEM #</text>
<text x="254.5" y="209.7">APPROX WEIGHT</text>
</g>
<g font-size="2.5">
<text x="172.9" y="197.7">REDRAWN</text>
<text x="172.4" y="202.2">APPROVAL</text>
</g>
<text font-size="2.1" x="178.5" y="206.8">COPYRIGHT © 2014 BY THORLABS</text>
<g font-size="2">
<text x="174.8" y="211">VALUES IN PARENTHESIS ARE CALCULATED</text>
<text x="175.5" y="213.5">AND MAY CONTAIN ROUNDOFF ERRORS</text>
</g>
</svg>
